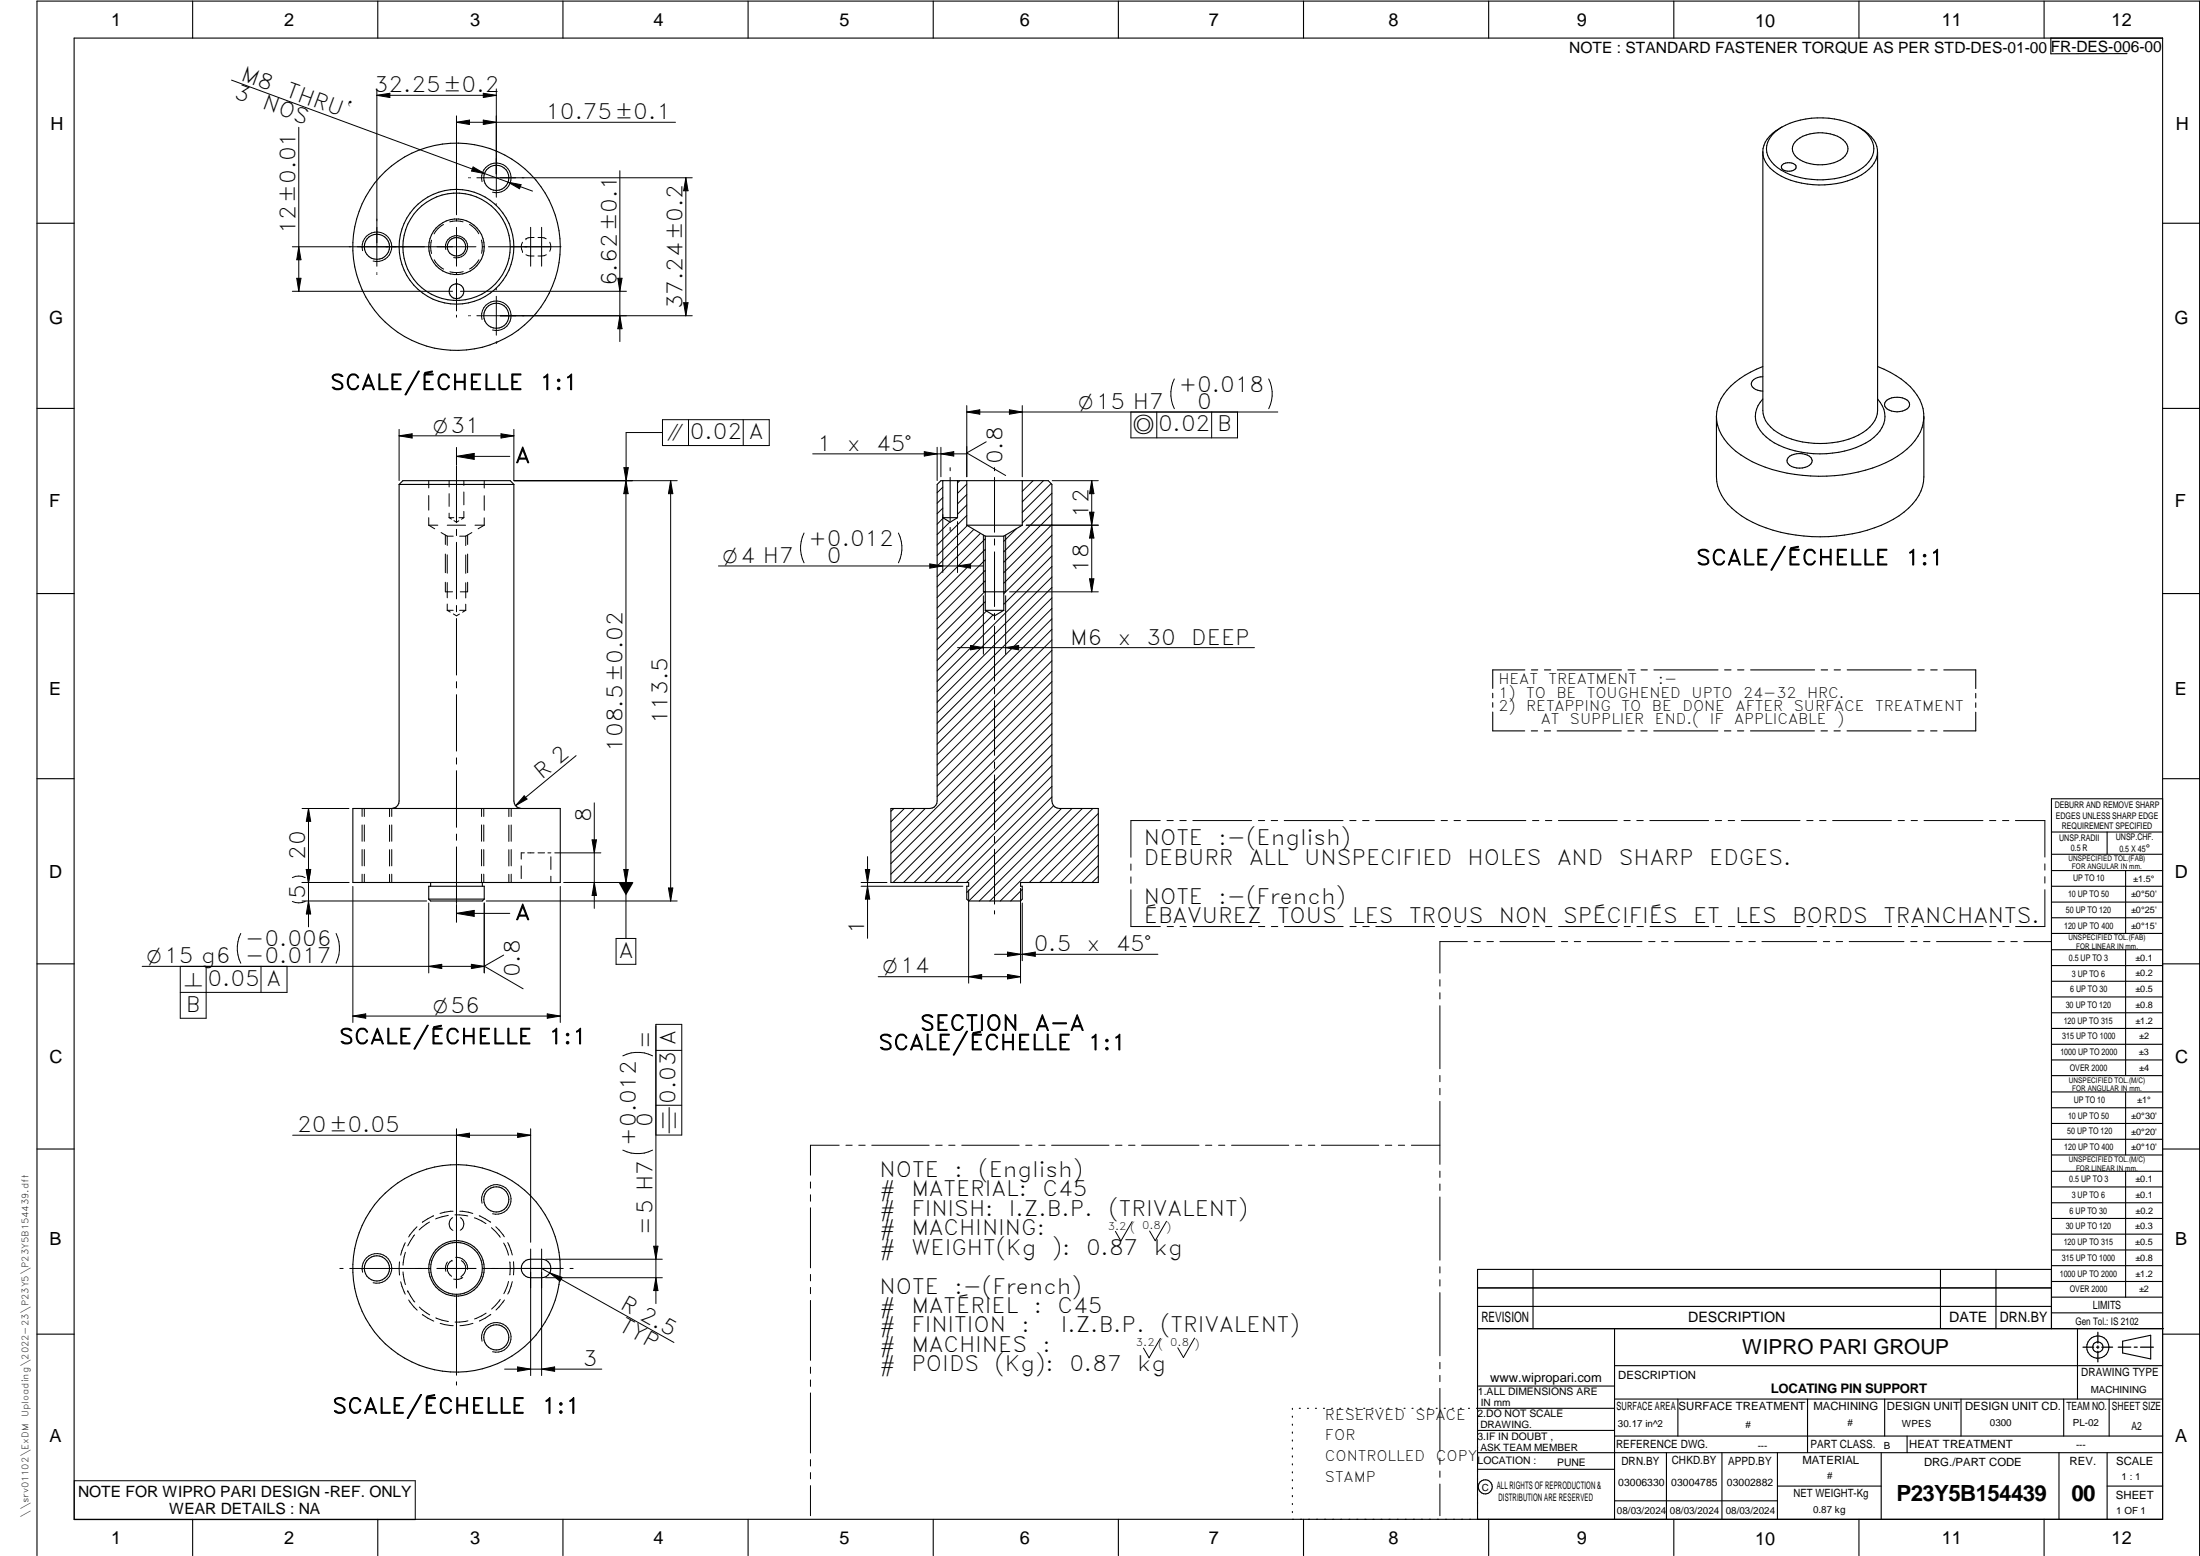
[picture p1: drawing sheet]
<svg xmlns="http://www.w3.org/2000/svg" width="594mm" height="420mm" viewBox="0 0 594 420" stroke-linecap="round" stroke-linejoin="round" font-family="sans-serif">
<g fill="none" stroke="#000" stroke-width=".3">
<path d="M20 10.3h564v400h-564zM52 .3v10M102 .3v10M152 .3v10M202 .3v10M252 .3v10M302 .3v10M352 .3v10M402 .3v10M452 .3v10M502 .3v10M552 .3v10"/>
<path d="M553.8 10.3v4.2h20.6M479.1 35.9a19.7 19.7 0 0 1 14.8-4 16.5 16.5 0 0 1 10.7 4.8 5.4 5.4 0 0 1-.7 7.8 19.2 19.2 0 0 1-14.7 3.9 15.9 15.9 0 0 1-10.8-4.7 5.4 5.4 0 0 1 .7-7.8zM481.2 34.2a9.2 9.2 0 0 0-5.1 5.9l-.1 .9M485.3 37.8a11 11 0 0 1 12.4 0 2.91 2.91 0 0 1 0 4.8 11.2 11.2 0 0 1-12.4 0 2.91 2.91 0 0 1 0-4.8zM501.8 34.2a8.9 8.9 0 0 1 5.2 6.2v70.4a8.3 8.3 0 0 1-5.1 6.7 24.2 24.2 0 0 1-21.9-.7 7.6 7.6 0 0 1-4-6v-69.8M476 41a7.9 7.9 0 0 0 5 6.6 24.2 24.2 0 0 0 21.7-.4 8 8 0 0 0 4.3-5.8M481.3 44.5a2.82 2.82 0 0 1 3.7 .2 1.35 1.35 0 0 1-1.7 1.5h-.6a1.29 1.29 0 0 1-1.6-1.5zM10 60.3h10M584 60.3h10M476 99a21.7 21.7 0 0 0-11.2 8.6 10.6 10.6 0 0 0-1.3 4.8M507 99a21.1 21.1 0 0 1 11.4 8.9 10.4 10.4 0 0 1-2.2 12.2 29.9 29.9 0 0 1-16.5 7.8 43.5 43.5 0 0 1-28.1-4.1 14 14 0 0 1-8.1-11.4M10 110.3h10"/>
<path d="M463.5 112.4v16.4a12.5 12.5 0 0 0 5.4 9.5 37.4 37.4 0 0 0 22.6 6.6 37.6 37.6 0 0 0 22.7-6.6 12.2 12.2 0 0 0 5.3-9.5v-16.4M476 107.7a6.5 6.5 0 0 0 .1 9.5 20.7 20.7 0 0 0 13.6 5.3 24.4 24.4 0 0 0 16.3-4.4 6.7 6.7 0 0 0 1-10.4M476 101.7a2.92 2.92 0 0 0-3.1 2 2.8 2.8 0 0 0 3.1 1.9M509.2 108.4a4.8 4.8 0 0 1 6.2 0 1.52 1.52 0 0 1-1 2.3 4.9 4.9 0 0 1-5.2-.6 1.23 1.23 0 0 1 0-1.7zM584 110.3h10M107.8 130.8h31M107.8 130.8v85.5a2.03 2.03 0 0 1-2 2M107.8 130.8l1-1h29l1 1M138.8 130.8v85.5a2.03 2.03 0 0 0 2 2M253.1 130.8l1-1h29l.9 1v85.5a2.03 2.03 0 0 0 2.1 2h10.5v20h-21v1h.4v3.5l-.4 .5h-14l-.5-.5v-3.5h.5v-1h-21v-20h10.5a1.97 1.97 0 0 0 2-2zM254.6 129.8v10M254.6 139.8h4"/>
<path d="M254.6 139.8l2 1.2 2-1.2M258.6 129.8v10M261.1 129.8v12M276 129.8v12M483.3 123.2a5.1 5.1 0 0 1 5.7 .4 1.56 1.56 0 0 1-.9 2.4 4.5 4.5 0 0 1-5.5-1.1 1.46 1.46 0 0 1 .7-1.7zM261.1 141.8l5 3M261.1 141.8h14.9M265.6 159.8h6M266.1 144.8v20M266.1 144.8h5M271.1 144.8v20M276 141.8l-4.9 3"/>
<path d="M10 160.3h10M266.1 164.8h5M271.1 164.8l-2.5 1.5-2.5-1.5M584 160.3h10M403.1 187.2v1.2M403.1 189.7v1.3M403.1 192.3v5.1h8.6M411.8 180.9h-8.7v5M413.5 197.4h1.7M413.5 180.9h1.7M417 197.4h1.7M417.1 180.9h1.7"/>
<path d="M420.5 197.4h17.3M420.5 180.9h17.3M439.6 197.4h1.7M439.6 180.9h1.7M443.1 197.4h1.7M443.1 180.9h1.7M446.6 197.4h17.3M446.6 180.9h17.3M465.7 197.4h1.7M465.7 180.9h1.7M469.2 197.4h1.7M469.2 180.9h1.7"/>
<path d="M472.7 197.4h17.3M472.7 180.9h17.3M491.7 197.4h1.8M491.8 180.9h1.7M495.3 197.4h1.6M495.3 180.9h1.7M498.8 197.4h17.2M498.8 180.9h17.3M517.9 197.4h1.7M517.9 180.9h1.7M521.3 197.4h1.8M521.4 180.9h1.7"/>
<path d="M524.9 180.9h8.6v5M533.5 192.3v5.1h-8.7M533.5 187.2v1.3M533.5 189.8v1.2M10 210.3h10M95.3 218.3h56v20h-56zM584 215.7h-30v143.1M584 210.3h10M116.3 238.3v1M130.3 238.3v1M554 224.7h30M554 230.7h30"/>
<path d="M554 235.1h30M554 239.3h30M569 224.7v6M574 235.1v17M115.8 242.8v-3.5h15v3.5M115.8 242.8l.5 .5h14l.5-.5M115.8 242.8h15M554 243.6h30M554 247.8h30M554 252.1h30M554 256.5h30M574 256.5v33.9"/>
<path d="M10 260.3h10M554 260.7h30M554 265h30M554 269.2h30M554 273.5h30M554 277.7h30M584 260.3h10M554 282h30M554 286.2h30M554 290.4h30M554 294.9h30M554 299.1h30"/>
<path d="M574 294.9v17M10 310.3h10M554 303.4h30M554 307.6h30M554 311.9h30M554 316.3h30M574 316.3v34M584 310.3h10M554 320.5h30M554 324.8h30M554 329h30M554 333.2h30"/>
<path d="M554 337.5h30M141.5 340.7l.5-.4a9.8 9.8 0 0 1 4.9-.2 2.5 2.5 0 0 1 1.8 2.8 2.5 2.5 0 0 1-2.4 2.1h-3a2.5 2.5 0 0 1-2.3-1.5 2.5 2.5 0 0 1 .5-2.8zM399 358.8h185.2M399 352.8h155M399 347.8h155M414 342.8v16M436 358.8v51.5M524 342.8v16M539 342.8v16M554 341.8h30M554 346h30M554 350.3h30"/>
<path d="M554 354.5h30M554 342.8h-155v67.5M561 358.8v19M10 360.3h10M399 374.3h37M436 377.8h148M453.1 377.8v10M488.1 377.8v14.5M508.9 377.8v10M529.5 377.8v10M557.3 377.8v10M569.5 377.8v10"/>
<path d="M573.2 362.2l7.6-1.6v6.3l-7.6-1.6zM584 368.8h-148M584 360.3h10M349 380.3v.3M349 382.4v.3M349 384.6v.3M349 386.7v.3M349 388.8v.3M349 391v.3M349 393.1v.3M349 395.3v.3M349 397.4v.3"/>
<path d="M349 399.5v.3M350.9 380.3h.2M353.1 380.3h.2M355.2 380.3h.3M357.4 380.3h.3M359.6 380.3h.3M361.7 380.3h.3M363.9 380.3h.3M366.1 380.3h.3M368.3 380.3h.2M370.4 380.3h.3M372.6 380.3h.3"/>
<path d="M374.8 380.3h.3M376.9 380.3h.4M379.1 380.3h.3M381.3 380.3h.3M383.4 380.3h.4M385.6 380.3h.3M387.8 380.3h.3M390 380.3h.3M392.2 380.3h.3M394.3 380.3h.3M396.5 380.3h.3M398.7 380.3h37.3"/>
<path d="M399 396.7h37M399 392.3h185M399 386.2h37M436 387.8h148M450 392.3v18M465 392.3v18M480 392.3v18M508 392.3v18M515 387.8v4.5M556 392.3v18M569 392.3v18M52 410.3v9.7"/>
<path d="M102 410.3v9.7M152 410.3v9.7M202 410.3v9.7M252 410.3v9.7M302 410.3v9.7M349 401.7v.3M349 403.8v.4M349 406v.3M349 408.1v.3M352 410.3v9.7M402 410.3v9.7M436 405.3h44"/>
<path d="M452 410.3v9.7M480 401.3h28M502 410.3v9.7M552 410.3v9.7M569 401.3h15M10 420v-419.7h584v419.7"/>
<circle cx="134" cy="48" r="3.4"/>
<circle cx="101.8" cy="66.6" r="3.4"/>
<circle cx="123.3" cy="78.7" r="2"/>
<circle cx="123.3" cy="66.6" r="15.5"/>
<circle cx="123.3" cy="66.7" r="7.5"/>
<circle cx="123.3" cy="66.6" r="28"/>
<circle cx="123.3" cy="66.6" r="2.49"/>
<circle cx="123.3" cy="66.6" r="14.5"/>
<circle cx="134" cy="85.3" r="3.4"/>
<circle cx="134" cy="323.9" r="3.4"/>
<circle cx="101.8" cy="342.5" r="3.4"/>
<circle cx="123.3" cy="342.5" r="7"/>
<circle cx="123.3" cy="342.5" r="7.5"/>
<circle cx="123.3" cy="342.5" r="28"/>
<circle cx="134" cy="361.1" r="3.4"/>
<circle cx="566.5" cy="363.7" r="1.39"/>
<circle cx="566.5" cy="363.8" r="3"/>
<circle cx="401.1" cy="401.5" r="1.9"/>
</g>
<g fill="none" stroke="#000" stroke-width=".27">
<path d="M62.5 21.6l68.3 25.3M80.7 34.4v44.3M101.8 24v47.9M101.8 25.7l3.5-.5v1.1zM101.8 25.7h32.2M123.3 33l3.5-.6v1.2zM123.3 31.3v26.7M123.3 33h59.1M130.5 32.4l3.5 .6-3.5 .6zM130.5 25.2l3.5 .5-3.5 .6zM134 24v29.3M123.3 59.6l1.7 .3"/>
<path d="M123.3 59.6l-1.9 .3M123.3 59.1v.5M126.5 48h.2M126.9 48h.1M127.8 45.1l3 1.8-3.5-.7zM128.8 48h58.1M130.2 49.1a4 4 0 0 1 3.5-5.1 4 4 0 0 1 4.3 4.4 4 4 0 0 1-5 3.5M130.8 46.9l13 4.7M134 55v.2M134 55.4v.1M137.2 49.2l3.5 .7-.4 1.1zM167.4 46.1v46.1"/>
<path d="M185.2 48v37.3M185.2 48l.6 3.5h-1.2zM78.9 78.7h43.3M80.1 75.1h1.2l-.6 3.6zM80.7 66.6l.6 3.5h-1.2zM97.9 67.7a4 4 0 0 1 3.5-5.1 4 4 0 0 1 4.3 4.3 4 4 0 0 1-5 3.6M101.8 73.6v.1M101.8 74v.1M116.5 64.9a6.5 6.5 0 0 0 0 3.6M117.3 70.1a6.1 6.1 0 0 0 2.5 2.6M119.8 60.6a6.1 6.1 0 0 0-2.6 2.6M120.4 67.4a3 3 0 0 1 2.7-3.7 3 3 0 0 1 3.2 3.2 3 3 0 0 1-3.8 2.7"/>
<path d="M121.5 73.4l1.8 .2M123.3 61.4v10.5M123.3 73.6v.5M123.3 75.3v8.6M124.3 78.7h44.9M125.1 73.4l-1.8 .2M126.8 60.6a6.4 6.4 0 0 1 2.5 2.5M128.5 66.6h-49.6M129.3 70.1a6.4 6.4 0 0 1-2.5 2.5M130 64.8l.3 1.8M130.3 66.6l-.3 1.8M130.3 66.6h.5"/>
<path d="M131.9 66.6h19.6M134 77.8v.1M134 78.1v.2M141.1 67.9h.1M141.1 65.4a2.47 2.47 0 0 0 0 2.5M142 64.5h.1M142 68.8l.6 .2 1.6 .1M143.3 61.4v10.5M144.2 64.1l-1.6 .1-.6 .3M145.3 64.1l1.6 .1 .6 .3M146.3 61.4v10.5M147.5 68.8l-.6 .2-1.6 .1"/>
<path d="M148.5 65.4a2.69 2.69 0 0 1 0 2.5M166.8 75.1h1.2l-.6 3.6zM123.3 85.1v.5M126.5 85.3h.2M126.9 85.3h.1M128.8 85.3h58.1M130.2 86.3a4 4 0 0 1 3.5-5 4 4 0 0 1 4.3 4.3 4 4 0 0 1-5 3.5M134 80v10.5M134 92.2v.2M134 92.6v.2M167.4 85.3l.6 3.5h-1.2zM184.6 81.7h1.2l-.6 3.6z"/>
<path d="M107.8 116v13.8M107.8 117.7l3.5-.6v1.2zM107.8 117.7h31M135.3 117.1l3.5 .6-3.5 .6zM138.8 116v13.8M178.9 116.8h-9.8l-.1 136.6M178.9 113.3h28.8v7h-28.8zM185.9 113.3v7M200.7 113.3v7M261.1 111.3h84M261.1 109.5v19.2M261.1 111.3l3.5-.6v1.1z"/>
<path d="M266.3 119.3l-5.2 3 10.5 6.1M272.6 110.7l3.4 .6-3.4 .5zM276 109.5v19.2M305.4 111.3v6.9h28.8v-6.9M312.4 111.3v6.9M317.1 102.3a9 9 0 0 0 0 8.1M327.2 111.3v6.9M342.6 102.3a9 9 0 0 1 0 8.1M115.8 129.8v1.9M115.8 133.8v4M115.8 139.8v2M121.3 139.8h1.2"/>
<path d="M121.3 129.8v1.7M121.3 133.3v3.4M121.3 138.6v1.2M121.3 139.8l.6 .4M123.3 120.8v4.8M123.3 125.9v15.2M123.3 123.2h14.4M123.3 123.2l4.8-.8v1.6zM123.9 139.8h1.4M125.3 129.8v1.3M125.3 132.8v3.5M125.3 138.1v1.7"/>
<path d="M125.3 139.8l-.7 .4M130.8 129.8v2M130.8 133.9v3.9M130.8 139.8v2M138.8 129.8h44.1M168.5 126.3l1.1 7h-1.2l1.3-7zM181.1 129.8v113.5M181.1 129.8l.6 3.5h-1.2zM219.4 122.6h41.7M249.6 122l3.5 .6-3.5 .5zM253.1 120.8v9M254.1 122.6l3.4-.6v1.1z"/>
<path d="M254.1 120.8v7.9M254.6 138.9v15.7M254.6 131.6l-1.5 1.5M254.6 134.4l-1.5 1.5M254.6 137.2l-1.5 1.5M254.7 139.9l-1.6 1.7M256.6 126.3v.8M256.6 128.9v11.7M259.2 129.8l-.6 .6M261.1 130.7l-2.5 2.5M261.1 133.6l-2.5 2.5M261.1 136.4l-2.5 2.5"/>
<path d="M261.1 139.2l-8 8M268.6 126.3v.8M268.6 128.9v14.8M276.1 129.8h-.1M279 129.8l-3 2.9M281.8 129.8l-5.8 5.7M283.8 130.6l-7.8 7.7M284 133.2l-8 8M284 136l-12.9 13M284 138.8l-12.9 13M284.1 129.8h12.5M294.2 138.3h1.2l-.6 3.5z"/>
<path d="M294.8 129.8l.6 3.5h-1.2zM294.8 129.8v30M115.8 141.8l1.6 1M115.8 141.8h2.4M119.1 143.8l1.7 1M120.3 144.5v2.5M120.3 149.6v5M120.3 157.2v2.6h1.9M120.8 144.8v2.5M120.8 149.8v5M120.8 157.3v4.1M120.8 141.8h4.9"/>
<path d="M120.8 144.8h1.6M122.6 140.6l.7 .4 .6-.4M123.3 142.9v1.7M123.3 146.4v15.3M124.1 144.8h1.7M125.8 144.8v2.5M125.8 149.9v4.9M125.8 157.4v4.1M126.3 144.5v2.5M126.3 149.6v5M126.3 157.2v2.6h-2M127.4 143.8l-1.6 1"/>
<path d="M128.3 141.8h2.5M130.8 141.8l-1.7 1M194 152.8h71.6M217.1 143.9a9 9 0 0 0 0 8.1M242.6 143.9a9 9 0 0 1 0 8.1M251.1 152.3l3.5 .5-3.5 .6zM256.5 141l-3.4 3.4M256.6 142.4v.9M258.6 140.8v13.8M258.6 152.8l3.5-.5v1.1zM261.2 141.9l-8.1 8.1M263 143l-9.9 9.9"/>
<path d="M264.7 144l-11.6 11.7M265.6 144.5v15.3M266.1 145.5l-13 13M266.1 148.3l-13 13M266.1 151.2l-13 13M266.1 154l-13 13M266.1 156.8l-13 13M266.1 159.6l-13 13M268.6 145.5v1.7M268.6 149v14.8M271.6 144.5v15.3M272.6 159.8h24"/>
<path d="M274.5 142.7l-3.4 3.5M277.1 141.8h19.5M284 153l-30.9 31M284 155.8l-30.9 31M284 158.6l-30.9 31M284 144.5l-12.9 13M284 147.3l-12.9 13M284 150.2l-12.9 13M284 141.6l-12.9 13M294.2 156.3h1.2l-.6 3.5zM294.8 141.8l.6 3.5h-1.2zM120.8 164.8l.8 .5"/>
<path d="M120.8 164.8h1.6M120.8 163.1v1.7M122.4 165.8l.9 .5 .8-.5M123.3 163.5v1.7M123.3 167v15.3M124.1 164.8h1.7M125.8 163.2v1.6M125.8 164.8l-.9 .5M258.6 174.9h80.1M262.1 174.3l3.5 .6-3.5 .6zM265.6 160.9v15.8M266.1 162.5l-13 13"/>
<path d="M266.4 165l-13.3 13.3M268.2 166l-15.1 15.1M268.6 165.6v1.7M268.6 169.1v14.8M271.6 160.9v15.8M271.6 174.9l3.5-.6v1.2zM284 161.5l-30.9 30.9M284 164.3l-30.9 31M284 167.1l-30.9 31M284 169.9l-30.9 31.1M284 172.8l-30.9 31M284 175.6l-30.9 31"/>
<path d="M284 178.4l-30.9 31M123.3 184.1v1.7M123.3 187.6v15.2M268.6 185.7v1.7M268.6 189.2v14.8M284 198.2l-40 40.1M284 195.4l-42.8 42.9M284 186.9l-43.4 43.5M284 189.7l-43.4 43.5M284 192.6l-43.4 43.5M284 181.3l-30.9 31M284 184.1l-30.9 31"/>
<path d="M81.6 218.3h12.6M83.3 218.3v32M83.3 218.3l.6 3.5h-1.2zM97.8 218.3v2.2M98.4 218.3v2.2M105.2 218.3v2.2M105.8 218.3v2.2M123.3 204.6v1.7M123.3 208.1v15.3M130 218.3v2.2M130.6 218.3v2.2M137.4 218.3v2.2"/>
<path d="M138 218.3v2.2M141.6 214.9l.7 .9-3.1 1.8zM155.6 204l-16.4 13.6M160.5 216.8v28.5M241.4 218.3l-.8 .8M244.2 218.3l-3.6 3.6M247 218.3l-6.4 6.4M249.8 218.3l-9.2 9.3M268.6 205.7v1.8M268.6 209.3v14.7M284 215.2l-23 23.1M284 212.3l-25.9 26"/>
<path d="M284 209.5l-28.7 28.8M284 206.7l-31.5 31.6M284 203.9l-34.4 34.4M284 201l-37.2 37.3M284.5 217.6l-23.4 23.4M286.6 218.3l-25 25M289.5 218.3l-25.1 25M292.3 218.3l-25 25M295.1 218.3l-25 25M296.6 219.7l-18.6 18.6M81.6 238.3h12.6M82.4 237a3.8 3.8 0 0 0-3.5 0"/>
<path d="M82.7 234.8h1.2l-.6 3.5zM95.3 239.4v36.7M97.8 222.8v4.4M97.8 229.4v4.4M97.8 236.1v2.2M98.4 222.8v4.4M98.4 229.4v4.4M98.4 236.1v2.2M105.2 222.8v4.4M105.2 229.4v4.4M105.2 236.1v2.2M105.8 222.8v4.4"/>
<path d="M105.8 229.4v4.4M105.8 236.1v2.2M123.3 225.2v1.7M123.3 228.7v15.3M130 222.8v4.4M130 229.4v4.4M130 236.1v2.2M130.6 222.8v4.4M130.6 229.4v4.4M130.6 236.1v2.2M137.4 222.8v4.4M137.4 229.4v4.4"/>
<path d="M137.4 236.1v2.2M138 222.8v4.4M138 229.4v4.4M138 236.1v2.2M140.8 233.8v3.4M141.6 230.3h-.8v1.7M142.5 230.3h1.7M145.3 230.3h1.8M147.9 230.3h.9M148.8 231.4v3.4M148.8 236.6v1.7M149.8 230.3h12.5"/>
<path d="M151.3 239.4v36.7M152.3 238.3h18.5M159.9 226.8h1.2l-.6 3.5zM160.5 238.3l.6 3.5h-1.2zM168.4 234.8h1.2l-.6 3.5zM180.5 239.8h1.2l-.6 3.5zM232.5 238.3h7M232.5 239.3h27.5M233.7 234.8h1.2l-.6 3.5zM234.3 231.3v22.1M234.3 239.3l.6 3.5h-1.2zM268.6 225.8v1.7"/>
<path d="M268.6 229.3v14.8M275.6 239.9v25.6M296.6 236.6l-1.7 1.7M296.6 233.8l-4.5 4.5M296.6 231l-7.3 7.3M296.6 228.1l-10.2 10.2M296.6 225.3l-13 13M296.6 222.5l-15.9 15.8M305.4 233.3v1.7M305.4 236.8v1.7M313.3 221.6h-7.9v9.9M315.1 221.6h1.7"/>
<path d="M318.6 221.6h1.7M322.1 221.6h15.9M339.8 221.6h1.7M343.3 221.6h1.7M346.8 221.6h15.9M364.5 221.6h1.7M368 221.6h1.7M371.5 221.6h15.8M389.2 221.6h1.7M392.6 221.6h1.8M396.1 221.6h15.9M413.8 221.6h1.7"/>
<path d="M417.3 221.6h1.8M420.8 221.6h15.9M438.5 221.6h1.7M442 221.6h1.7M445.5 221.6h15.9M463.2 221.6h1.7M466.7 221.6h1.7M470.2 221.6h15.9M487.9 221.6h1.7M491.4 221.6h1.7M494.9 221.6h15.8M512.6 221.6h1.7"/>
<path d="M516.1 221.6h1.7M519.6 221.6h15.9M537.2 221.6h1.7M540.8 221.6h1.7M544.2 221.6h8v9.8M552.2 233.3v1.7M552.2 236.7v1.8M65 252.1a9 9 0 0 0 0 8M81.6 243.3h33.6M82.4 243.4a4.1 4.1 0 0 1-3.5 0M83.3 243.3l.6 3.5h-1.2zM90.8 252.1a9.4 9.4 0 0 1 0 8"/>
<path d="M115.8 243.8v18.9M123.3 246.6l4.8-.8v1.6zM123.3 244.2v4.8M123.3 246.6h14.4M130.8 243.8v18.9M131.3 243.3h51.6M136 257.9l-5.2 3M166.4 253.4h5.3v7h-5.3zM261.6 240.3v25.2M268.6 245.9v.9M268.6 257.7h44.1M272.1 257.1l3.5 .6-3.5 .5z"/>
<path d="M276 240.2l-3.1 3.1M276 243.8v15.6M276 257.7l3.6-.6v1.1zM305.4 240.3v9.9h7.9M315.2 250.2h1.7M318.6 250.2h1.8M322.1 250.2h15.9M339.8 250.2h1.7M343.3 250.2h1.8M346.8 250.2h15.9M364.5 250.2h1.7M368 250.2h1.7"/>
<path d="M371.5 250.2h15.9M389.2 250.2h1.7M392.7 250.2h1.7M396.2 250.2h15.9M396.2 254.3h-7.4v8.5M398.1 254.3h1.6M401.5 254.3h1.8M405 254.3h14.8M413.9 250.2h1.7M417.4 250.2h1.7M420.9 250.2h15.8M421.6 254.3h1.7"/>
<path d="M425.1 254.3h1.7M428.6 254.3h14.8M438.6 250.2h1.7M442 250.2h1.8M445.2 254.3h1.7M445.6 250.2h15.8M448.7 254.3h1.7M452.2 254.3h14.8M463.2 250.2h1.7M466.7 250.2h1.8M468.8 254.3h1.7M470.2 250.2h15.9"/>
<path d="M472.3 254.3h1.7M475.8 254.3h14.8M487.9 250.2h1.7M491.4 250.2h1.7M492.4 254.3h1.7M494.9 250.2h15.9M495.8 254.3h1.8M499.4 254.3h14.7M512.6 250.2h1.7M516 254.3h1.6M516.1 250.2h1.7M519.4 254.3h1.8"/>
<path d="M519.6 250.2h15.9M522.9 254.3h14.8M537.3 250.2h1.7M539.5 254.3h1.7M540.8 250.2h1.7M543 254.3h1.7M546.5 254.3h7.4M552.2 240.2v10h-7.9M38.4 260.9h92.4M48.7 260.9v14.1h7v-14.1M70.5 260.9v7.1M77.5 260.9v7.1h-28.8"/>
<path d="M95.3 274.4l3.5-.6v1.2zM95.3 274.4h56M115.8 260.9l3.5-.5v1.1zM127.3 260.4l3.5 .5-3.5 .6zM130.8 260.9l10.5 6.1M147.8 273.8l3.5 .6-3.5 .6zM237.1 263.7h38.5M261.6 263.7l3.5-.6v1.2zM272.1 263.1l3.5 .6-3.5 .6zM388.8 264.5v1.8M388.8 268.1v1.6M388.8 271.6v17"/>
<path d="M176.2 285.1a9 9 0 0 0-8 0M177.1 298.4h7M177.1 283.6h7M388.8 290.4v1.7M388.8 293.9v1.7M388.8 297.4v17M79 306.5h64.3M123.3 306.5l3.5-.5v1.1zM123.3 304.8v43M139.8 306l3.5 .5-3.5 .6zM143.3 304.8v30.6M176.2 310.6a9 9 0 0 1-8 0"/>
<path d="M177.1 306.5h7v-29.9h-7v75.4M218.9 319.2v1.6M226.6 309.2h-7.7v8.1M228.4 309.2h1.7M231.9 309.2h1.7M235.4 309.2h15.5M252.7 309.2h1.7M256.2 309.2h1.7M259.7 309.2h15.5M277 309.2h1.7M280.5 309.2h1.7M284 309.2h15.5"/>
<path d="M301.2 309.2h1.8M304.8 309.2h1.7M308.3 309.2h15.5M325.5 309.2h1.7M329.1 309.2h1.6M332.6 309.2h15.4M349.8 309.2h1.7M353.3 309.2h1.7M356.8 309.2h15.5M374.1 309.2h1.7M377.6 309.2h1.7M381.1 309.2h7.7"/>
<path d="M388.8 316.2v1.7M388.8 319.7v1.7M109.4 335.6l-1.2 3.3M109.5 338.2l-.7 3.4M112 333.5l-1.9 2.9M112.6 331.3l-2.2 2.7M116 330l-2.8 2.1M117.1 328.3l-3.1 1.8M121 328.2l-3.4 .9M122.3 328.8a1.98 1.98 0 0 0 0 3.4M122.3 327.1l-3.5 .6M122.8 328l3.5 .3"/>
<path d="M123.1 339.5a2.94 2.94 0 0 1 3.1 3.3M124.2 327.1l2.3 .2 1.2 .4M124.3 328.8a1.96 1.96 0 0 1 0 3.4M128.1 328.8l3.1 1.6M129.4 328.3l3.1 1.7M130.2 324.9a4 4 0 0 1 3.5-5 4 4 0 0 1 4.3 4.3 4 4 0 0 1-5 3.5M132.7 331.5l2.4 2.6M133.9 331.3l2.3 2.7M136 335.7l1.3 3.2M137.1 335.5l1.2 3.4M143.3 337.3v34.1M146.3 337.3v34.1"/>
<path d="M176.5 336.5h1.2l-.6 3.5zM218.9 322.6v1.8M218.9 326.1v16.2M305.7 329.9l-3 5.2-1.5-2.6M315 329.8l-3.1 5.2-1.5-2.6M388.8 323.2v17.1M91.8 342.5h.9M94.4 342.5h21.9M97.9 343.5a4 4 0 0 1 3.5-5 4 4 0 0 1 4.4 4.3 4 4 0 0 1-5.1 3.6M107.9 340.7v3.6M108.2 346.1l1.2 3.4M108.8 343.5l.7 3.4"/>
<path d="M110.1 348.6h.1M110.1 348.6l1.9 3M110.4 351l2.2 2.8M113.2 352.9l2.8 2.1M114 355l3.1 1.7M117.7 355.9l1.7 .6 1.7 .3M118 342.5h10.5M118.9 357.3l3.5 .7M120.8 340.8a3 3 0 0 0-.4 2.5M122 340.3h.1M122 340.3a2.51 2.51 0 0 0 0 4.3M123.3 349.5v21.8"/>
<path d="M124.5 344.7h.1M124.6 340.4a2.5 2.5 0 0 1-.1 4.3M125 345a2.9 2.9 0 0 1-2.5 .4M126.4 356.7l-3.5 .3M127.7 357.3l-3.5 .7M131.3 354.6l-3.2 1.6M132.5 354.9l-3.1 1.8M135.1 350.9l-2.3 2.6M136.2 351l-2.3 2.7M137.3 346l-1.2 3.3M137.7 340.7v3.6M138.3 346.1l-1.2 3.3"/>
<path d="M138.7 340.7v3.6M146.3 342.5l35.7 20M147.3 340h31.6M147.3 345h31.6M148.5 343.7l3.3 1.2-.6 1zM152.1 342.5h-21.8M153.9 342.5h.9M177.1 345l.6 3.5h-1.2zM218.9 344.1v1.8M218.9 347.6v1.7M218.9 351.2v16.1M388.8 342.1v1.6"/>
<path d="M388.8 345.6v1.7M388.8 349v17.1M123.3 373.1v.9M130.2 362.2a4 4 0 0 1 3.5-5.1 4 4 0 0 1 4.3 4.4 4 4 0 0 1-5 3.5M136.3 369.7h26.2M139.8 369.1l3.5 .6-3.5 .6zM146.3 369.7l3.5-.6v1.2zM218.9 369.1v1.7M218.9 372.6v1.8M218.9 376.1v16.2M313.3 361.4l-3 5.2-1.5-2.6M322.6 361.3l-3 5.3-1.6-2.7"/>
<path d="M388.8 367.9v1.7M388.8 371.4v1.7M388.8 374.9v17M20.1 399.8h92v10.5h-92zM218.9 394.1v1.8M218.9 397.6v1.7M388.8 393.7v1.7M388.8 397.2v1.7M218.9 401.2v8.1M388.8 400.7v8.6"/>
</g>
<path d="M566.5 359.7v3M562.5 363.8h2.9M566.1 363.8h.7M566.5 363.4v.7M566.5 364.9v2.8M567.6 363.8h2.9M572 363.8h3.4M576.3 363.8h.8M578 363.8h3.5" fill="none" stroke="#000" stroke-width=".34"/>
<g fill="#000">
<path d="M101.8 25.7l3.5-.5v1.1zM123.3 33l3.5-.6v1.2zM130.5 32.4l3.5 .6-3.5 .6zM130.5 25.2l3.5 .5-3.5 .6zM127.8 45.1l3 1.8-3.5-.7zM137.2 49.2l3.5 .7-.4 1.1zM185.2 48l.6 3.5h-1.2zM80.1 75.1h1.2l-.6 3.6zM80.7 66.6l.6 3.5h-1.2zM166.8 75.1h1.2l-.6 3.6zM167.4 85.3l.6 3.5h-1.2zM184.6 81.7h1.2l-.6 3.6z"/>
<path d="M107.8 117.7l3.5-.6v1.2zM135.3 117.1l3.5 .6-3.5 .6zM261.1 111.3l3.5-.6v1.1zM272.6 110.7l3.4 .6-3.4 .5zM123.3 123.2l4.8-.8v1.6zM168.5 126.3h1.2l-.6 3.5zM169 129.8l.6 3.5h-1.2zM181.1 129.8l.6 3.5h-1.2zM249.6 122l3.5 .6-3.5 .5zM254.1 122.6l3.4-.6v1.1zM294.8 129.8l.6 3.5h-1.2zM294.2 138.3h1.2l-.6 3.5z"/>
<path d="M251.1 152.3l3.5 .5-3.5 .6zM258.6 152.8l3.5-.5v1.1zM294.8 141.8l.6 3.5h-1.2zM294.2 156.3h1.2l-.6 3.5zM262.1 174.3l3.5 .6-3.5 .6zM271.6 174.9l3.5-.6v1.2zM141.6 214.9l.7 .9-3.1 1.8zM82.7 234.8h1.2l-.6 3.5zM83.3 218.3l.6 3.5h-1.2zM159.9 226.8h1.2l-.6 3.5zM168.4 234.8h1.2l-.6 3.5zM167 238.3h4.1l-2.1 3.5z"/>
<path d="M180.5 239.8h1.2l-.6 3.5zM233.7 234.8h1.2l-.6 3.5zM83.3 243.3l.6 3.5h-1.2zM123.3 246.6l4.8-.8v1.6zM160.5 238.3l.6 3.5h-1.2zM234.3 239.3l.6 3.5h-1.2zM272.1 257.1l3.5 .6-3.5 .5zM276 257.7l3.6-.6v1.1zM95.3 274.4l3.5-.6v1.2zM115.8 260.9l3.5-.5v1.1zM127.3 260.4l3.5 .5-3.5 .6zM147.8 273.8l3.5 .6-3.5 .6z"/>
<path d="M261.6 263.7l3.5-.6v1.2zM272.1 263.1l3.5 .6-3.5 .6zM123.3 306.5l3.5-.5v1.1zM139.8 306l3.5 .5-3.5 .6zM176.5 336.5h1.2l-.6 3.5zM148.5 343.7l3.3 1.2-.6 1zM177.1 345l.6 3.5h-1.2zM139.8 369.1l3.5 .6-3.5 .6zM146.3 369.7l3.5-.6v1.2z"/>
</g>
<g font-size="6">
<text x="512.1" y="405.2">P23Y5B154439</text>
<text x="559.4" y="405.2">00</text>
</g>
<g font-size="5.7">
<text x="64.8" y="21.5" transform="rotate(20 64.8 21.5)">M8</text>
<text x="62.9" y="26.5" transform="rotate(20 62.9 26.5)">3</text>
<text x="70.6" y="29.3" transform="rotate(20 70.6 29.3)">NOS</text>
<text x="76.8" y="26" transform="rotate(20 76.8 26)">THRU`</text>
<text x="101" y="24.9">32.25±0.2</text>
<text x="147.3" y="32.1">10.75±0.1</text>
<text x="79.8" y="63.3" transform="rotate(-90 79.8 63.3)">12±0.01</text>
<text x="166.5" y="77.3" transform="rotate(-90 166.5 77.3)">6.62±0.1</text>
<text x="184.3" y="83.6" transform="rotate(-90 184.3 83.6)">37.24±0.2</text>
<text x="89.1" y="105.2">SCALE/ÉCHELLE</text>
<text x="145.7" y="105.2">1:1</text>
<text x="318.3" y="105.8">+0.018</text>
<text x="323.3" y="110.4">0</text>
<text x="186.3" y="118.6">0.02 A</text>
<text x="312.7" y="116.5">0.02 B</text>
<text x="139.1" y="125">A</text>
<text x="220.7" y="121.7">1</text>
<text x="228.8" y="121.7">x</text>
<text x="236.6" y="121.7">45°</text>
<text x="270.7" y="125.3" transform="rotate(-90 270.7 125.3)">0.8</text>
<text x="294" y="139.7" transform="rotate(-90 294 139.7)">12</text>
<text x="218.3" y="147.4">+0.012</text>
<text x="223.3" y="152">0</text>
<text x="294" y="154.7" transform="rotate(-90 294 154.7)">18</text>
<text x="458" y="152.6">SCALE/ÉCHELLE</text>
<text x="514.5" y="152.6">1:1</text>
<text x="289" y="174">M6</text>
<text x="301.8" y="174">x</text>
<text x="309.6" y="174">30</text>
<text x="321.7" y="174">DEEP</text>
<text x="180.2" y="195.6" transform="rotate(-90 180.2 195.6)">113.5</text>
<text x="168.1" y="202.9" transform="rotate(-90 168.1 202.9)">108.5±0.02</text>
<text x="146.3" y="210.5" transform="rotate(-40 146.3 210.5)">R 2</text>
<text x="159.6" y="222" transform="rotate(-90 159.6 222)">8</text>
<text x="82.4" y="232.2" transform="rotate(-90 82.4 232.2)">20</text>
<text x="308.9" y="228.3">NOTE</text>
<text x="308.9" y="233.5">DEBURR</text>
<text x="329" y="228.3">:-(English)</text>
<text x="337.3" y="233.5">ALL</text>
<text x="352.2" y="233.5">UNSPECIFIED</text>
<text x="396.3" y="233.5">HOLES</text>
<text x="420.5" y="233.5">AND</text>
<text x="437.1" y="233.5">SHARP</text>
<text x="461.5" y="233.5">EDGES.</text>
<text x="82.4" y="242.8" transform="rotate(-90 82.4 242.8)">5</text>
<text x="308.9" y="244">NOTE</text>
<text x="329" y="244">:-(French)</text>
<text x="139.1" y="248.4">A</text>
<text x="308.9" y="249.3">ÉBAVUREZ</text>
<text x="344.9" y="249.3">TOUS</text>
<text x="365.2" y="249.3">LES</text>
<text x="380.5" y="249.3">TROUS</text>
<text x="404.8" y="249.3">NON</text>
<text x="422.1" y="249.3">SPÉCIFIÉS</text>
<text x="457.2" y="249.3">ET</text>
<text x="468.6" y="249.3">LES</text>
<text x="484" y="249.3">BORDS</text>
<text x="508.6" y="249.3">TRANCHANTS.</text>
<text x="66.2" y="255.5">-0.006</text>
<text x="233.4" y="252.2" transform="rotate(-90 233.4 252.2)">1</text>
<text x="279.1" y="256.8">0.5</text>
<text x="293.5" y="256.8">x</text>
<text x="301.3" y="256.8">45°</text>
<text x="66.2" y="260.1">-0.017</text>
<text x="140.4" y="263.9" transform="rotate(-90 140.4 263.9)">0.8</text>
<text x="167.1" y="258.7">A</text>
<text x="56" y="266.2">0.05 A</text>
<text x="50.2" y="273.2">B</text>
<text x="91.6" y="281.9">SCALE/ÉCHELLE</text>
<text x="148.1" y="281.9">1:1</text>
<text x="248.4" y="278.3">SECTION</text>
<text x="279.5" y="278.3">A-A</text>
<text x="176.2" y="283.2" transform="rotate(-90 176.2 283.2)">=</text>
<text x="237.2" y="283.5">SCALE/ÉCHELLE</text>
<text x="293.7" y="283.5">1:1</text>
<text x="182.4" y="298.1" transform="rotate(-90 182.4 298.1)">0.03 A</text>
<text x="80.3" y="305.7">20±0.05</text>
<text x="176.2" y="304.4" transform="rotate(-90 176.2 304.4)">0</text>
<text x="171.7" y="309.3" transform="rotate(-90 171.7 309.3)">+0.012</text>
<text x="237.5" y="317.8">NOTE</text>
<text x="257.7" y="317.8">:</text>
<text x="264.1" y="317.8">(English)</text>
<text x="237.5" y="323">#</text>
<text x="246.1" y="323">MATERIAL:</text>
<text x="281.5" y="323">C45</text>
<text x="237.5" y="328.3">#</text>
<text x="246.1" y="328.3">FINISH:</text>
<text x="272.4" y="328.3">I.Z.B.P.</text>
<text x="299.3" y="328.3">(TRIVALENT)</text>
<text x="176.2" y="333.5" transform="rotate(-90 176.2 333.5)">=5 H7</text>
<text x="237.5" y="333.5">#</text>
<text x="246.1" y="333.5">MACHINING:</text>
<text x="237.5" y="338.8">#</text>
<text x="246.1" y="338.8">WEIGHT(Kg</text>
<text x="284" y="338.8">):</text>
<text x="293.3" y="338.8">0.87</text>
<text x="311.6" y="338.8">kg</text>
<text x="167.2" y="353.2" transform="rotate(29 167.2 353.2)">R 2.5</text>
<text x="237.5" y="349.3">NOTE</text>
<text x="257.7" y="349.3">:-(French)</text>
<text x="166.8" y="359" transform="rotate(29 166.8 359)">TYP</text>
<text x="237.5" y="354.5">#</text>
<text x="237.5" y="359.8">#</text>
<text x="246.1" y="354.5">MATÉRIEL</text>
<text x="246.1" y="359.8">FINITION</text>
<text x="275.8" y="359.8">:</text>
<text x="279.2" y="354.5">:</text>
<text x="285.6" y="354.5">C45</text>
<text x="286.4" y="359.8">I.Z.B.P.</text>
<text x="313.3" y="359.8">(TRIVALENT)</text>
<text x="237.5" y="365">#</text>
<text x="246.1" y="365">MACHINES</text>
<text x="281.5" y="365">:</text>
<text x="157.3" y="368.8">3</text>
<text x="237.5" y="370.3">#</text>
<text x="246.1" y="370.3">POIDS</text>
<text x="268.5" y="370.3">(Kg):</text>
<text x="288.8" y="370.3">0.87</text>
<text x="307.1" y="370.3">kg</text>
<text x="89.7" y="381.6">SCALE/ÉCHELLE</text>
<text x="146.3" y="381.6">1:1</text>
</g>
<text font-size="5.6" x="470.5" y="365.5">WIPRO PARI GROUP</text>
<g font-size="5.4">
<text x="291.2" y="110.4">O15 H7</text>
<text x="117" y="116.8">O31</text>
<text x="180.2" y="118.6">i</text>
<text x="306" y="116.5">a</text>
<text x="195.2" y="152">O4 H7</text>
<text x="39.6" y="260.1">O15 g6</text>
<text x="238.4" y="262.8">O14</text>
<text x="49.8" y="266.2">n</text>
<text x="117" y="273.5">O56</text>
<text x="182.4" y="306.2" transform="rotate(-90 182.4 306.2)">d</text>
</g>
<g font-size="4.9">
<text x="30" y="6.9">1</text>
<text x="76.7" y="6.9">2</text>
<text x="127" y="6.9">3</text>
<text x="176.5" y="6.9">4</text>
<text x="226.7" y="6.9">5</text>
<text x="275.4" y="6.9">6</text>
<text x="326.4" y="6.9">7</text>
<text x="375" y="6.9">8</text>
<text x="425.8" y="6.9">9</text>
<text x="473.9" y="7.3">10</text>
<text x="524.3" y="6.9">11</text>
<text x="570.2" y="6.9">12</text>
<text x="13.6" y="35.1">H</text>
<text x="587.6" y="35.1">H</text>
<text x="13.2" y="87.5">G</text>
<text x="587.2" y="87.5">G</text>
<text x="13.2" y="137">F</text>
<text x="587.2" y="137">F</text>
<text x="13.2" y="187.6">E</text>
<text x="587.2" y="187.6">E</text>
<text x="13.2" y="237">D</text>
<text x="587.2" y="237">D</text>
<text x="13.4" y="287.1">C</text>
<text x="587.4" y="287.1">C</text>
<text x="13.4" y="336.2">B</text>
<text x="587.4" y="336.2">B</text>
<text x="13.4" y="389.3">A</text>
<text x="587.4" y="389.3">A</text>
<text x="30" y="416.9">1</text>
<text x="76.7" y="416.9">2</text>
<text x="127" y="416.9">3</text>
<text x="176.5" y="416.9">4</text>
<text x="226.7" y="416.9">5</text>
<text x="275.4" y="416.9">6</text>
<text x="326.4" y="416.9">7</text>
<text x="375" y="416.9">8</text>
<text x="425.8" y="416.9">9</text>
<text x="473.9" y="417.3">10</text>
<text x="524.3" y="416.9">11</text>
<text x="570.2" y="416.9">12</text>
</g>
<g font-size="4.2">
<text x="423.7" y="14.3">NOTE : STANDARD FASTENER TORQUE AS PER STD-DES-01-00</text>
<text x="553.8" y="14">FR-DES-006-00</text>
<text x="21.1" y="404.3">NOTE FOR WIPRO PARI DESIGN -REF. ONLY</text>
<text x="45.7" y="408.8">WEAR DETAILS : NA</text>
</g>
<g font-size="3.9">
<text x="404.6" y="184.8">HEAT</text>
<text x="418.2" y="184.8">TREATMENT</text>
<text x="447.8" y="184.8">:-</text>
<text x="404.6" y="188.4">1)</text>
<text x="412.1" y="188.4">TO</text>
<text x="420.3" y="188.4">BE</text>
<text x="428.5" y="188.4">TOUGHENED</text>
<text x="456.8" y="188.4">UPTO</text>
<text x="470.7" y="188.4">24-32</text>
<text x="488" y="188.4">HRC.</text>
<text x="404.6" y="192">2)</text>
<text x="412.1" y="192">RETAPPING</text>
<text x="416.1" y="195.6">AT</text>
<text x="424" y="195.6">SUPPLIER</text>
<text x="437.9" y="192">TO</text>
<text x="446.1" y="192">BE</text>
<text x="446.9" y="195.6">END.(</text>
<text x="454.3" y="192">DONE</text>
<text x="461.8" y="195.6">IF</text>
<text x="468.3" y="195.6">APPLICABLE</text>
<text x="468.7" y="192">AFTER</text>
<text x="484.4" y="192">SURFACE</text>
<text x="496.1" y="195.6">)</text>
<text x="506.4" y="192">TREATMENT</text>
<text x="400" y="357.1">REVISION</text>
<text x="455.9" y="357.1">DESCRIPTION</text>
<text x="526.4" y="357.1">DATE</text>
<text x="540" y="357.1">DRN.BY</text>
<text x="357.8" y="383.3">RESERVED</text>
<text x="382.3" y="383.3">SPACE</text>
<text x="357.8" y="388.9">FOR</text>
<text x="357.8" y="394.5">CONTROLLED</text>
<text x="387.8" y="394.5">COPY</text>
<text x="357.8" y="400">STAMP</text>
</g>
<text font-size="3.6" x="478.2" y="376.1">LOCATING PIN SUPPORT</text>
<text font-size="3.5" x="402.4" y="373.3">www.wipropari.com</text>
<g font-size="3.1">
<text x="565.1" y="353.5">LIMITS</text>
<text x="562" y="371.7">DRAWING TYPE</text>
<text x="437" y="372.3">DESCRIPTION</text>
<text x="436.5" y="380.8">SURFACE AREA</text>
<text x="453.3" y="380.8">SURFACE TREATMENT</text>
<text x="489.7" y="380.8">MACHINING</text>
<text x="509.5" y="380.8">DESIGN UNIT</text>
<text x="530.6" y="380.8">DESIGN UNIT CD.</text>
<text x="558" y="380.6">TEAM NO.</text>
<text x="570.3" y="380.7">SHEET SIZE</text>
<text x="575.6" y="386.1">A2</text>
<text x="436.4" y="391.1">REFERENCE DWG.</text>
<text x="437.8" y="395.5">DRN.BY</text>
<text x="451.4" y="395.4">CHKD.BY</text>
<text x="466.6" y="395.5">APPD.BY</text>
<text x="486.7" y="395.4">MATERIAL</text>
<text x="488.9" y="390.9">PART CLASS.</text>
<text x="515.6" y="390.9">HEAT TREATMENT</text>
<text x="519.6" y="395.9">DRG./PART CODE</text>
<text x="558.9" y="395.5">REV.</text>
<text x="571.4" y="395.6">SCALE</text>
<text x="484.3" y="404.2">NET WEIGHT-Kg</text>
<text x="571.4" y="404.7">SHEET</text>
</g>
<text font-size="3" x="579.5" y="230.1">°</text>
<g font-size="2.8">
<text x="299.1" y="332.1">3.2 ( 0.8 )</text>
<text x="560.4" y="357.7">Gen Tol.: IS 2102</text>
<text x="306.7" y="363.6">3.2 ( 0.8 )</text>
<text x="399.1" y="376.6">1.ALL DIMENSIONS ARE</text>
<text x="399" y="382.7">2.DO NOT SCALE</text>
<text x="399" y="388.7">3.IF IN DOUBT ,</text>
<text x="399" y="395.4">LOCATION :</text>
<text x="420.5" y="396">PUNE</text>
<text x="404.2" y="402">ALL RIGHTS OF REPRODUCTION &amp;</text>
<text x="437" y="401.2">03006330</text>
<text x="451.3" y="401.2">03004785</text>
<text x="466.3" y="401.2">03002882</text>
<text x="404.7" y="405.4">DISTRIBUTION ARE RESERVED</text>
</g>
<g font-size="2.7">
<text x="564.6" y="376.2">MACHINING</text>
<text x="399.9" y="379.7">IN mm</text>
<text x="399.7" y="385.7">DRAWING.</text>
<text x="436.9" y="385.4">30.17 in^2</text>
<text x="471.4" y="385.5">#</text>
<text x="498.9" y="385">#</text>
<text x="513.6" y="385.3">WPES</text>
<text x="537.3" y="385.1">0300</text>
<text x="559.7" y="385.1">PL-02</text>
<text x="399.7" y="391.8">ASK TEAM MEMBER</text>
<text x="474.6" y="391.2">---</text>
<text x="508.7" y="391.2">B</text>
<text x="560.6" y="391.1">---</text>
<text x="493.4" y="399.5">#</text>
<text x="572.8" y="399.7">1 : 1</text>
<text x="400.1" y="402.5">C</text>
<text x="436.6" y="408.7">08/03/2024</text>
<text x="450.9" y="408.8">08/03/2024</text>
<text x="466" y="408.9">08/03/2024</text>
<text x="489.6" y="408.5">0.87 kg</text>
<text x="571.4" y="408.7">1 OF 1</text>
</g>
<g font-size="2.5">
<text x="554.9" y="218.3">DEBURR AND REMOVE SHARP</text>
<text x="555.2" y="221">EDGES UNLESS SHARP EDGE</text>
<text x="556.1" y="227.1">UNSP.RADII</text>
<text x="556.8" y="223.8">REQUIREMENT SPECIFIED</text>
<text x="571.4" y="226.9">UNSP.CHF.</text>
<text x="559.2" y="229.9">0.5 R</text>
<text x="572.3" y="230.1">0.5 X 45</text>
<text x="559.8" y="238">UP TO 10</text>
<text x="576.1" y="238.1">±1.5°</text>
<text x="558.5" y="242.2">10 UP TO 50</text>
<text x="575.5" y="242.3">±0°50'</text>
<text x="557.4" y="250.7">120 UP TO 400</text>
<text x="557.9" y="246.5">50 UP TO 120</text>
<text x="575.5" y="250.7">±0°15'</text>
<text x="575.5" y="246.5">±0°25'</text>
<text x="558.7" y="259.4">0.5 UP TO 3</text>
<text x="559.5" y="263.7">3 UP TO 6</text>
<text x="576.6" y="263.6">±0.2</text>
<text x="576.6" y="259.4">±0.1</text>
<text x="559" y="267.9">6 UP TO 30</text>
<text x="576.6" y="267.9">±0.5</text>
<text x="557.8" y="272.2">30 UP TO 120</text>
<text x="576.6" y="272.2">±0.8</text>
<text x="556.9" y="280.7">315 UP TO 1000</text>
<text x="557.3" y="276.4">120 UP TO 315</text>
<text x="576.6" y="276.4">±1.2</text>
<text x="577.7" y="280.7">±2</text>
<text x="556.4" y="284.9">1000 UP TO 2000</text>
<text x="577.6" y="284.9">±3</text>
<text x="558.9" y="289.2">OVER 2000</text>
<text x="577.7" y="289.3">±4</text>
<text x="560" y="297.9">UP TO 10</text>
<text x="577.1" y="297.9">±1°</text>
<text x="558.5" y="302.1">10 UP TO 50</text>
<text x="575.5" y="302.1">±0°30'</text>
<text x="557.4" y="310.6">120 UP TO 400</text>
<text x="558.2" y="306.3">50 UP TO 120</text>
<text x="575.5" y="310.6">±0°10'</text>
<text x="575.5" y="306.4">±0°20'</text>
<text x="558.8" y="319.2">0.5 UP TO 3</text>
<text x="559.4" y="323.4">3 UP TO 6</text>
<text x="576.6" y="319.2">±0.1</text>
<text x="576.6" y="323.5">±0.1</text>
<text x="558.9" y="327.7">6 UP TO 30</text>
<text x="576.7" y="327.7">±0.2</text>
<text x="557.8" y="332">30 UP TO 120</text>
<text x="576.6" y="332">±0.3</text>
<text x="556.8" y="340.5">315 UP TO 1000</text>
<text x="557.3" y="336.3">120 UP TO 315</text>
<text x="576.6" y="336.3">±0.5</text>
<text x="576.6" y="340.5">±0.8</text>
<text x="556.2" y="344.7">1000 UP TO 2000</text>
<text x="576.6" y="344.7">±1.2</text>
<text x="558.9" y="349">OVER 2000</text>
<text x="577.6" y="349">±2</text>
</g>
<g font-size="2.4">
<text x="7.7" y="382.7" transform="rotate(-90 7.7 382.7)">Uploading\2022-23\P23Y5\P23Y5B154439.dft</text>
<text x="7.7" y="409.8" transform="rotate(-90 7.7 409.8)">\\srv01102\ExDM</text>
</g>
<g font-size="2.1">
<text x="558.5" y="232.4">UNSPECIFIED TOL.(FAB)</text>
<text x="559.5" y="234.7">FOR ANGULAR IN mm.</text>
<text x="558.6" y="253.9">UNSPECIFIED TOL.(FAB)</text>
<text x="560.7" y="256.3">FOR LINEAR IN mm.</text>
<text x="558.7" y="292.3">UNSPECIFIED TOL.(M/C)</text>
<text x="559.6" y="294.7">FOR ANGULAR IN mm.</text>
<text x="558.7" y="313.7">UNSPECIFIED TOL.(M/C)</text>
<text x="560.6" y="316.1">FOR LINEAR IN mm.</text>
</g>
</svg>
